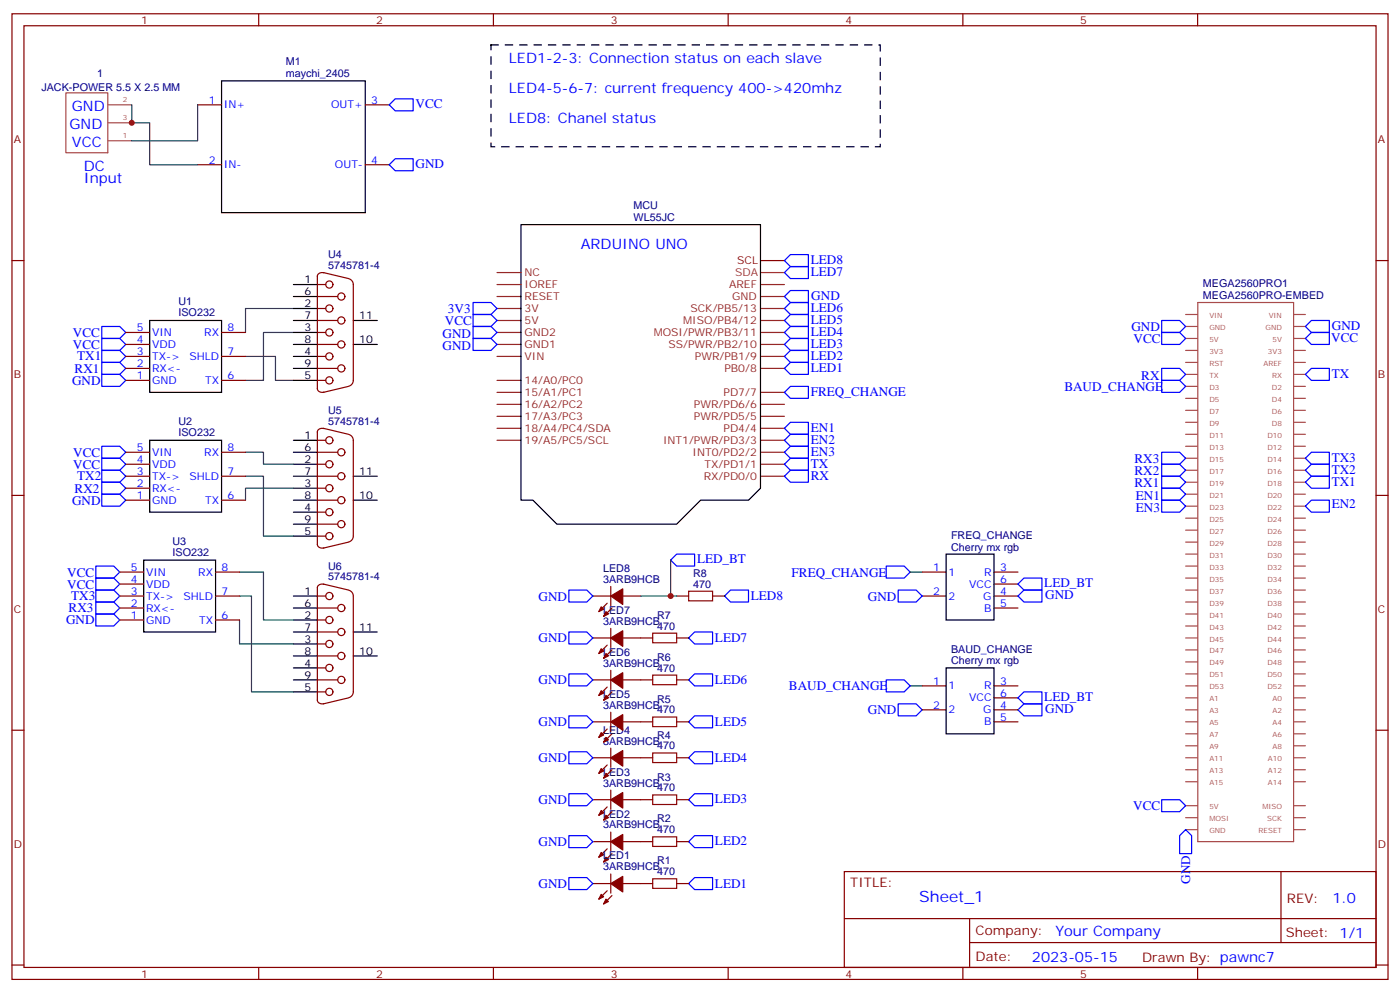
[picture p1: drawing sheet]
<svg xmlns="http://www.w3.org/2000/svg" width="412mm" height="292mm" viewBox="0 0 412 292" stroke-linecap="round" stroke-linejoin="round" font-family="sans-serif">
<g fill="none" stroke="#870000" stroke-width=".35">
<path d="M3.5 4.1h405.4v284.3h-405.4zM7.1 7.6h398.2v277.3h-398.2zM76.2 4.1v3.5M145.3 4.1v3.5M214.5 4.1v3.5M283.6 4.1v3.5M352.8 4.1v3.5M58.2 30.9h7.1M107.6 30.9h7.1M58.2 48.5h7.1M107.6 48.5h7.1M3.5 76.7h3.6"/>
<path d="M405.3 76.7h3.6M37 97.9h7.1M65.3 97.9h7M93.5 90.8h2.5M93.5 83.8h2.5M93.5 97.9h2.5M93.5 87.3h6M93.5 94.4h6M93.5 81.3v33.2M95.2 80.3l7.5 1.7M95.4 80.3a1.31 1.31 0 0 0-1.9 1.1M102.8 82.1a1.77 1.77 0 0 1 1.3 1.7v28.2a1.77 1.77 0 0 1-1.3 1.7"/>
<path d="M37 105h7.1M37 112h7.1M37 101.4h7.1M37 108.5h7.1M65.3 105h7M65.3 112h7M93.5 105h2.5M93.5 112h2.5M93.5 101.4h6M93.5 108.5h6M93.5 114.4a1.41 1.41 0 0 0 1.9 1.1M102.7 113.8l-7.5 1.7"/>
<path d="M37 136.7h7.1M37 133.2h7.1M65.3 133.2h7M93.5 127.2v33.1M93.5 136.7h2.5M93.5 129.6h2.5M93.5 133.2h6M95.2 126.1l7.5 1.8M95.4 126.2a1.31 1.31 0 0 0-1.9 1.1M102.8 127.9a1.77 1.77 0 0 1 1.3 1.7v28.3a1.77 1.77 0 0 1-1.3 1.7M3.5 145.9h3.6M37 143.8h7.1"/>
<path d="M37 140.2h7.1M37 147.3h7.1M65.3 140.2h7M65.3 147.3h7M93.5 143.8h2.5M93.5 150.8h2.5M93.5 140.2h6M93.5 157.9h2.5M93.5 147.3h6M93.5 154.3h6M102.7 159.6l-7.5 1.8M405.3 145.9h3.6"/>
<path d="M35.3 175.5h7M35.3 179h7M35.3 168.5h7M35.3 172h7M63.5 175.5h7.1M63.5 168.5h7.1M93.5 173v33.2M93.5 175.5h2.5M93.5 179h6M93.5 160.2a1.41 1.41 0 0 0 1.9 1.1M95.2 172l7.5 1.7M95.4 172.1a1.31 1.31 0 0 0-1.9 1.1"/>
<path d="M102.8 173.8a1.77 1.77 0 0 1 1.3 1.7v28.2a1.77 1.77 0 0 1-1.3 1.7M174.6 175.5h5.3M178.9 177.6l-2.5 2.5M179.9 172.7v5.6M180.3 179l-2.5 2.5M183.4 175.5h5.3M199.3 175.5h3.5M209.9 175.5h3.5M271.6 175.5h7.1M271.6 168.5h7.1M292.8 175.5h7.1M292.8 179h7.1"/>
<path d="M292.8 168.5h7.1M292.8 172h7.1M35.3 182.6h7M63.5 182.6h7.1M93.5 182.6h2.5M93.5 189.6h2.5M93.5 196.7h2.5M93.5 186.1h6M93.5 193.1h6M174.6 187.9h5.3M178.9 190l-2.5 2.4M179.9 185v5.7"/>
<path d="M179.9 197.4v5.6M180.3 191.4l-2.5 2.5M183.4 187.9h8.9M199.3 187.9h3.5M3.5 215h3.6M93.5 203.7h2.5M93.5 200.2h6M93.5 206.1a1.41 1.41 0 0 0 1.9 1.1M102.7 205.5l-7.5 1.8M174.6 200.2h5.3M174.6 212.5h5.3M178.9 214.7l-2.5 2.4"/>
<path d="M178.9 202.3l-2.5 2.5M179.9 209.7v5.7M180.3 216.1l-2.5 2.4M180.3 203.7l-2.5 2.5M183.4 200.2h8.9M183.4 212.5h8.9M199.3 200.2h3.5M199.3 212.5h3.5M271.6 209h7.1M271.6 202h7.1M292.8 212.5h7.1M292.8 205.5h7.1"/>
<path d="M292.8 209h7.1M292.8 202h7.1M405.3 215h3.6M174.6 235.5h5.3M174.6 223.1h5.3M178.9 237.6l-2.5 2.5M178.9 225.2l-2.5 2.5M179.9 220.3v5.7M179.9 232.7v5.6M180.3 239l-2.5 2.5M180.3 226.7l-2.5 2.4M183.4 235.5h8.9"/>
<path d="M183.4 223.1h8.9M199.3 235.5h3.5M199.3 223.1h3.5M174.6 247.8h5.3M178.9 249.9l-2.5 2.5M179.9 245v5.6M179.9 257.4v5.6M180.3 251.4l-2.5 2.4M183.4 247.8h8.9M199.3 247.8h3.5M248.7 256.6h156.6v28.3h-156.6zM377.3 256.7v20.8"/>
<path d="M174.6 260.2h5.3M178.9 262.3l-2.5 2.5M180.3 263.7l-2.5 2.5M183.4 260.2h8.9M199.3 260.2h3.5M248.7 270.5h156.5M285.6 277.5h119.6M285.6 270.5v14.1M3.5 284.2h3.6M76.2 284.9v3.5M145.3 284.9v3.5M214.5 284.9v3.5"/>
<path d="M283.6 284.9v3.5M352.8 284.9v3.5M405.3 284.2h3.6"/>
<circle cx="97" cy="90.8" r="1.06"/>
<circle cx="97" cy="97.9" r="1.06"/>
<circle cx="97" cy="83.8" r="1.06"/>
<circle cx="100.5" cy="94.4" r="1.06"/>
<circle cx="100.5" cy="87.3" r="1.06"/>
<circle cx="97" cy="112" r="1.06"/>
<circle cx="97" cy="105" r="1.06"/>
<circle cx="100.5" cy="108.5" r="1.06"/>
<circle cx="100.5" cy="101.4" r="1.06"/>
<circle cx="97" cy="129.6" r="1.06"/>
<circle cx="97" cy="136.7" r="1.06"/>
<circle cx="100.5" cy="133.2" r="1.06"/>
<circle cx="97" cy="143.8" r="1.06"/>
<circle cx="97" cy="157.9" r="1.06"/>
<circle cx="97" cy="150.8" r="1.06"/>
<circle cx="100.5" cy="140.2" r="1.06"/>
<circle cx="100.5" cy="147.3" r="1.06"/>
<circle cx="100.5" cy="154.3" r="1.06"/>
<circle cx="97" cy="175.5" r="1.06"/>
<circle cx="100.5" cy="179" r="1.06"/>
<circle cx="97" cy="196.7" r="1.06"/>
<circle cx="97" cy="189.6" r="1.06"/>
<circle cx="97" cy="182.6" r="1.06"/>
<circle cx="100.5" cy="193.1" r="1.06"/>
<circle cx="100.5" cy="186.1" r="1.06"/>
<circle cx="97" cy="203.7" r="1.06"/>
<circle cx="100.5" cy="200.2" r="1.06"/>
</g>
<g fill="none" stroke="#000" stroke-width=".35">
<path d="M65.3 23.8h42.3v38.8h-42.3zM153.5 66.1h70.5v77.7l-3.5 3.5h-14.1l-7.1 7h-35.3l-7-7h-3.5zM44.1 94.4h21.2v21.1h-21.2zM86.4 83.8h7.1M86.4 90.8h7.1M86.4 97.9h7.1M86.4 87.3h7.1M86.4 94.4h7.1M104.1 94.4h7M86.4 105h7.1M86.4 112h7.1M86.4 101.4h7.1"/>
<path d="M86.4 108.5h7.1M104.1 101.4h7M44.1 129.6h21.2v21.2h-21.2zM86.4 129.6h7.1M86.4 136.7h7.1M86.4 133.2h7.1M86.4 143.8h7.1M86.4 150.8h7.1M86.4 157.9h7.1M86.4 140.2h7.1M86.4 147.3h7.1M86.4 154.3h7.1"/>
<path d="M104.1 140.2h7M104.1 147.3h7M42.3 164.9h21.2v21.2h-21.2zM86.4 175.5h7.1M86.4 179h7.1M278.7 163.2h14.1v19.4h-14.1zM86.4 182.6h7.1M86.4 189.6h7.1M86.4 196.7h7.1M86.4 186.1h7.1M86.4 193.1h7.1M104.1 186.1h7"/>
<path d="M104.1 193.1h7M278.7 196.7h14.1v19.4h-14.1zM86.4 203.7h7.1M86.4 200.2h7.1"/>
</g>
<g fill="none" stroke="#00f" stroke-width=".35">
<path d="M116.4 29.1h5.3v3.5h-5.3l-1.7-1.7zM114.7 48.5l1.7-1.8h5.3v3.6h-5.3zM231.1 76.7l1.7-1.7h5.3v3.5h-5.3zM30 96.1h5.3l1.7 1.8-1.7 1.8h-5.3zM30 99.7h5.3l1.7 1.7-1.7 1.8h-5.3zM139.3 92.6h5.3l1.8 1.8-1.8 1.7h-5.3zM139.3 99.7h5.3l1.8 1.7-1.8 1.8h-5.3zM139.3 96.1h5.3l1.8 1.8-1.8 1.8h-5.3zM139.3 89.1h5.3l1.8 1.7-1.8 1.8h-5.3zM231.1 87.3l1.7-1.8h5.3v3.6h-5.3zM231.1 97.9l1.7-1.8h5.3v3.6h-5.3zM231.1 94.4l1.7-1.8h5.3v3.5h-5.3z"/>
<path d="M231.1 90.8l1.7-1.7h5.3v3.5h-5.3zM231.1 80.3l1.7-1.8h5.3v3.5h-5.3zM342.2 94.4h5.3l1.7 1.7-1.7 1.8h-5.3zM342.2 97.9h5.3l1.7 1.8-1.7 1.7h-5.3zM384.5 96.1l1.8-1.7h5.3v3.5h-5.3zM384.5 99.7l1.8-1.8h5.3v3.5h-5.3zM30 110.2h5.3l1.7 1.8-1.7 1.8h-5.3zM30 106.7h5.3l1.7 1.8-1.7 1.7h-5.3zM30 103.2h5.3l1.7 1.8-1.7 1.7h-5.3zM231.1 115.5l1.7-1.7h5.3v3.5h-5.3zM231.1 101.4l1.7-1.7h5.3v3.5h-5.3zM231.1 108.5l1.7-1.8h5.3v3.5h-5.3z"/>
<path d="M232.8 103.2h5.3v3.5h-5.3l-1.7-1.7zM342.2 108.5h5.3l1.7 1.7-1.7 1.8h-5.3zM342.2 112h5.3l1.7 1.8-1.7 1.7h-5.3zM384.5 110.2l1.8-1.7h5.3v3.5h-5.3zM30 131.4h5.3l1.7 1.8-1.7 1.7h-5.3zM30 138.5h5.3l1.7 1.7-1.7 1.8h-5.3zM30 134.9h5.3l1.7 1.8-1.7 1.8h-5.3zM231.1 136.7l1.7-1.8h5.3v3.6h-5.3zM231.1 133.2l1.7-1.8h5.3v3.5h-5.3zM231.1 129.6l1.7-1.7h5.3v3.5h-5.3zM231.1 126.1l1.7-1.7h5.3v3.5h-5.3zM342.2 133.2h5.3l1.7 1.7-1.7 1.8h-5.3z"/>
<path d="M342.2 136.7h5.3l1.7 1.8-1.7 1.7h-5.3zM384.5 138.5l1.8-1.8h5.3v3.5h-5.3zM384.5 134.9l1.8-1.7h5.3v3.5h-5.3zM30 145.5h5.3l1.7 1.8-1.7 1.7h-5.3zM30 142h5.3l1.7 1.8-1.7 1.7h-5.3zM231.1 140.2l1.7-1.7h5.3v3.5h-5.3zM342.2 140.2h5.3l1.7 1.8-1.7 1.8h-5.3zM342.2 143.8h5.3l1.7 1.7-1.7 1.8h-5.3zM342.2 147.3h5.3l1.7 1.7-1.7 1.8h-5.3zM384.5 142l1.8-1.8h5.3v3.6h-5.3zM386.3 147.3h5.3v3.5h-5.3l-1.8-1.8zM28.2 166.7h5.3l1.8 1.8-1.8 1.7h-5.3z"/>
<path d="M28.2 177.3h5.3l1.8 1.7-1.8 1.8h-5.3zM28.2 173.7h5.3l1.8 1.8-1.8 1.8h-5.3zM28.2 170.2h5.3l1.8 1.8-1.8 1.7h-5.3zM167.6 173.7h5.3l1.7 1.8-1.7 1.8h-5.3zM197.6 164.9l1.7-1.7h5.3v3.5h-5.3zM213.4 175.5l1.8-1.8h5.3v3.6h-5.3zM261.1 166.7h5.2l1.8 1.8-1.8 1.7h-5.2zM264.6 173.7h5.3l1.7 1.8-1.7 1.8h-5.3zM299.9 175.5l1.7-1.8h5.3v3.6h-5.3zM299.9 172l1.7-1.8h5.3v3.5h-5.3zM28.2 180.8h5.3l1.8 1.8-1.8 1.7h-5.3zM167.6 186.1h5.3l1.7 1.8-1.7 1.7h-5.3z"/>
<path d="M167.6 198.4h5.3l1.7 1.8-1.7 1.8h-5.3zM202.8 187.9l1.8-1.8h5.3v3.5h-5.3zM167.6 210.8h5.3l1.7 1.7-1.7 1.8h-5.3zM202.8 200.2l1.8-1.8h5.3v3.6h-5.3zM202.8 212.5l1.8-1.7h5.3v3.5h-5.3zM261.1 200.2h5.2l1.8 1.8-1.8 1.7h-5.2zM264.6 207.3h5.3l1.7 1.7-1.7 1.8h-5.3zM299.9 209l1.7-1.7h5.3v3.5h-5.3zM299.9 205.5l1.7-1.8h5.3v3.6h-5.3zM167.6 221.4h5.3l1.7 1.7-1.7 1.8h-5.3zM167.6 233.7h5.3l1.7 1.8-1.7 1.7h-5.3zM202.8 235.5l1.8-1.8h5.3v3.5h-5.3z"/>
<path d="M202.8 223.1l1.8-1.7h5.3v3.5h-5.3zM342.2 235.5h5.3l1.7 1.7-1.7 1.8h-5.3zM167.6 246.1h5.3l1.7 1.7-1.7 1.8h-5.3zM167.6 258.4h5.3l1.7 1.8-1.7 1.7h-5.3zM202.8 247.8l1.8-1.7h5.3v3.5h-5.3zM349.2 244.3l1.8 1.8v5.3h-3.5v-5.3zM202.8 260.2l1.8-1.8h5.3v3.5h-5.3z"/>
</g>
<g fill="none" stroke="#8c2424" stroke-width=".35">
<path d="M146.4 97.9h7.1M146.4 94.4h7.1M146.4 90.8h7.1M146.4 87.3h7.1M146.4 83.8h7.1M146.4 80.3h7.1M224 97.9h7.1M224 94.4h7.1M224 90.8h7.1M224 87.3h7.1M224 83.8h7.1M146.4 119.1h7.1"/>
<path d="M146.4 115.5h7.1M146.4 105h7.1M146.4 101.4h7.1M146.4 112h7.1M224 119.1h7.1M224 115.5h7.1M224 108.5h7.1M224 105h7.1M224 101.4h7.1M146.4 129.6h7.1M146.4 126.1h7.1M146.4 122.6h7.1"/>
<path d="M224 136.7h7.1M224 133.2h7.1M224 129.6h7.1M224 126.1h7.1M224 122.6h7.1M224 140.2h7.1"/>
</g>
<path d="M224 80.3h7.1" fill="none" stroke="#933" stroke-width=".35"/>
<path d="M224 76.7h7.1" fill="none" stroke="#900" stroke-width=".35"/>
<g fill="none" stroke="#a64a4a" stroke-width=".35">
<path d="M19.4 27.3h12.3v17.7h-12.3zM31.9 36.2h6.9M31.9 30.9h6.9M31.9 41.5h6.9M349.2 92.6h3.5M349.2 96.1h3.5M349.2 99.7h3.5M352.8 89.1h28.3v158.7h-28.3zM381.1 92.6h3.4M381.1 96.1h3.4M381.1 99.7h3.4M349.2 103.2h3.5"/>
<path d="M349.2 106.7h3.5M349.2 110.2h3.5M349.2 113.8h3.5M349.2 117.3h3.5M381.1 103.2h3.4M381.1 106.7h3.4M381.1 110.2h3.4M381.1 113.8h3.4M381.1 117.3h3.4M349.2 120.8h3.5M349.2 124.4h3.5M349.2 127.9h3.5"/>
<path d="M349.2 131.4h3.5M349.2 134.9h3.5M349.2 138.5h3.5M381.1 120.8h3.4M381.1 124.4h3.4M381.1 127.9h3.4M381.1 131.4h3.4M381.1 134.9h3.4M381.1 138.5h3.4M349.2 142h3.5M349.2 145.5h3.5M349.2 149h3.5"/>
<path d="M349.2 152.6h3.5M349.2 156.1h3.5M349.2 159.6h3.5M381.1 142h3.4M381.1 145.5h3.4M381.1 149h3.4M381.1 152.6h3.4M381.1 156.1h3.4M381.1 159.6h3.4M349.2 163.2h3.5M349.2 166.7h3.5M349.2 170.2h3.5"/>
<path d="M349.2 173.7h3.5M349.2 177.3h3.5M381.1 163.2h3.4M381.1 166.7h3.4M381.1 170.2h3.4M381.1 173.7h3.4M381.1 177.3h3.4M349.2 180.8h3.5M349.2 184.3h3.5M349.2 187.9h3.5M349.2 191.4h3.5M349.2 194.9h3.5"/>
<path d="M349.2 198.4h3.5M381.1 180.8h3.4M381.1 184.3h3.4M381.1 187.9h3.4M381.1 191.4h3.4M381.1 194.9h3.4M381.1 198.4h3.4M349.2 202h3.5M349.2 205.5h3.5M349.2 209h3.5M349.2 212.5h3.5M349.2 216.1h3.5"/>
<path d="M349.2 219.6h3.5M381.1 202h3.4M381.1 205.5h3.4M381.1 209h3.4M381.1 212.5h3.4M381.1 216.1h3.4M381.1 219.6h3.4M349.2 223.1h3.5M349.2 226.7h3.5M349.2 230.2h3.5M349.2 237.2h3.5M381.1 223.1h3.4"/>
<path d="M381.1 226.7h3.4M381.1 230.2h3.4M381.1 237.2h3.4M349.2 240.8h3.5M349.2 244.3h3.5M381.1 240.8h3.4M381.1 244.3h3.4"/>
</g>
<path d="M144.6 13.2h114.7v30h-114.7z" fill="none" stroke="#000" stroke-width=".35" stroke-dasharray="2.1 2.1"/>
<g fill="none" stroke="#008700" stroke-width=".35">
<path d="M38.8 30.9v5.3h5.3v12.3h14.1M58.2 30.9v10.6h-19.4M86.4 90.8h-14.1v7.1M86.4 97.9h-8.8v14.1h-5.3M72.3 105h8.8v7h5.3M72.3 133.2h5.3v3.5h8.8M72.3 140.2h5.3v17.7h8.8M86.4 143.8h-14.1v3.5M70.6 168.5h7v14.1h8.8M70.6 175.5h3.5v28.2h12.3M188.7 175.5h10.6M197.6 164.9v10.6"/>
<path d="M268.1 168.5h3.5M70.6 182.6v7h15.8M268.1 202h3.5"/>
</g>
<path d="M202.8 174.1h7.1v2.8h-7.1zM192.3 198.8h7v2.8h-7zM192.3 186.4h7v2.9h-7zM192.3 211.1h7v2.9h-7zM192.3 234.1h7v2.8h-7zM192.3 221.7h7v2.8h-7zM192.3 246.4h7v2.8h-7zM192.3 258.8h7v2.8h-7z" fill="none" stroke="#a10000" stroke-width=".35"/>
<g fill="#870000" stroke="#870000" stroke-width=".35">
<path d="M177.1 251l.7 .7-1.4 .7z"/>
<path d="M178.5 252.4l.7 .7-1.4 .7z"/>
<path d="M179.9 247.8l3.5-2.1v4.6z"/>
<path d="M177.1 263.3l.7 .8-1.4 .7z"/>
<path d="M178.5 264.8l.7 .7-1.4 .7z"/>
<path d="M179.9 260.2l3.5-2.1v4.5z"/>
<path d="M177.1 238.7l.7 .7-1.4 .7z"/>
<path d="M178.5 240.1l.7 .7-1.4 .7z"/>
<path d="M179.9 235.5l3.5-2.1v4.5z"/>
<path d="M177.1 226.3l.7 .7-1.4 .7z"/>
<path d="M178.5 227.7l.7 .7-1.4 .7z"/>
<path d="M179.9 223.1l3.5-2.1v4.6z"/>
<path d="M177.1 215.7l.7 .7-1.4 .7z"/>
<path d="M178.5 217.1l.7 .7-1.4 .7z"/>
<path d="M179.9 212.5l3.5-2.1v4.6z"/>
<path d="M177.1 203.4l.7 .7-1.4 .7z"/>
<path d="M178.5 204.8l.7 .7-1.4 .7z"/>
<path d="M179.9 200.2l3.5-2.1v4.6z"/>
<path d="M177.1 191l.7 .7-1.4 .7z"/>
<path d="M178.5 192.4l.7 .7-1.4 .8z"/>
<path d="M179.9 187.9l3.5-2.2v4.6z"/>
<path d="M177.1 178.7l.7 .7-1.4 .7z"/>
<path d="M178.5 180.1l.7 .7-1.4 .7z"/>
<path d="M179.9 175.5l3.5-2.1v4.6z"/>
</g>
<g fill="#c00">
<circle cx="38.8" cy="36.2" r=".88"/>
<circle cx="197.6" cy="175.5" r=".88"/>
</g>
<text font-size="4.6" fill="#00f" x="270.8" y="265.7">Sheet_1</text>
<g font-size="4.2" fill="#00f">
<text x="149.9" y="18.5">LED1-2-3: Connection status on each slave</text>
<text x="149.9" y="27.3">LED4-5-6-7: current frequency 400-&gt;420mhz</text>
<text x="21.2" y="32.6">GND</text>
<text x="20.5" y="37.9">GND</text>
<text x="149.9" y="36.2">LED8: Chanel status</text>
<text x="21.2" y="43.2">VCC</text>
<text x="24.7" y="50.3">DC</text>
<text x="24.7" y="53.8">Input</text>
<text x="171.1" y="73.2">ARDUINO UNO</text>
<text x="392.5" y="265.9">1.0</text>
<text x="310.9" y="275.5">Your Company</text>
<text x="304" y="283.3">2023-05-15</text>
</g>
<g font-size="3.9" fill="#00f">
<text x="122.4" y="31.8">VCC</text>
<text x="122.4" y="49.5">GND</text>
<text x="238.8" y="77.8">LED8</text>
<text x="238.8" y="81.4">LED7</text>
<text x="239" y="88.3">GND</text>
<text x="131.1" y="95.7">VCC</text>
<text x="132" y="92.1">3V3</text>
<text x="238.8" y="95.5">LED5</text>
<text x="238.8" y="91.9">LED6</text>
<text x="21.5" y="99.2">VCC</text>
<text x="130.4" y="99.4">GND</text>
<text x="238.8" y="99">LED4</text>
<text x="333.3" y="97.4">GND</text>
<text x="333.9" y="101">VCC</text>
<text x="392.2" y="100.8">VCC</text>
<text x="392.3" y="97.3">GND</text>
<text x="21.5" y="102.7">VCC</text>
<text x="22.7" y="106">TX1</text>
<text x="130.4" y="103">GND</text>
<text x="238.8" y="102.5">LED3</text>
<text x="238.8" y="106.1">LED2</text>
<text x="21.2" y="113.3">GND</text>
<text x="22" y="109.8">RX1</text>
<text x="238.8" y="109.7">LED1</text>
<text x="336.2" y="111.8">RX</text>
<text x="392.3" y="111.2">TX</text>
<text x="238.8" y="116.7">FREQ_CHANGE</text>
<text x="313.5" y="115.1">BAUD_CHANGE</text>
<text x="238.8" y="130.8">EN2</text>
<text x="238.8" y="127.3">EN1</text>
<text x="21.6" y="134.7">VCC</text>
<text x="238.8" y="137.7">TX</text>
<text x="238.8" y="134.4">EN3</text>
<text x="334.2" y="136.2">RX3</text>
<text x="392.3" y="136">TX3</text>
<text x="21.6" y="138.2">VCC</text>
<text x="22.7" y="141.4">TX2</text>
<text x="238.8" y="141.2">RX</text>
<text x="334.2" y="139.8">RX2</text>
<text x="334.2" y="143.3">RX1</text>
<text x="392.3" y="143.2">TX1</text>
<text x="392.3" y="139.6">TX2</text>
<text x="21.2" y="148.6">GND</text>
<text x="22" y="145.1">RX2</text>
<text x="334.6" y="147.2">EN1</text>
<text x="392.3" y="149.6">EN2</text>
<text x="334.6" y="150.8">EN3</text>
<text x="205.3" y="165.9">LED_BT</text>
<text x="19.8" y="170">VCC</text>
<text x="19.8" y="173.5">VCC</text>
<text x="233.2" y="169.8">FREQ_CHANGE</text>
<text x="307.6" y="173">LED_BT</text>
<text x="21" y="176.7">TX3</text>
<text x="158.6" y="176.8">GND</text>
<text x="221.2" y="176.6">LED8</text>
<text x="255.7" y="176.8">GND</text>
<text x="307.9" y="176.5">GND</text>
<text x="19.5" y="183.9">GND</text>
<text x="20.2" y="180.3">RX3</text>
<text x="158.6" y="189.2">GND</text>
<text x="210.6" y="189">LED7</text>
<text x="158.6" y="201.5">GND</text>
<text x="210.6" y="201.3">LED6</text>
<text x="232.4" y="203.3">BAUD_CHANGE</text>
<text x="307.6" y="206.5">LED_BT</text>
<text x="307.9" y="210">GND</text>
<text x="158.6" y="213.9">GND</text>
<text x="210.6" y="213.7">LED5</text>
<text x="255.7" y="210.3">GND</text>
<text x="158.6" y="224.4">GND</text>
<text x="210.6" y="224.2">LED4</text>
<text x="158.6" y="236.8">GND</text>
<text x="210.6" y="236.6">LED3</text>
<text x="333.8" y="238.6">VCC</text>
<text x="158.6" y="249.1">GND</text>
<text x="210.6" y="248.9">LED2</text>
<text x="158.6" y="261.5">GND</text>
<text x="210.6" y="261.4">LED1</text>
<text x="350.6" y="260.3" transform="rotate(-90 350.6 260.3)">GND</text>
</g>
<g font-size="3.9" fill="#800">
<text x="250.5" y="261.2">TITLE:</text>
<text x="379.1" y="265.9">REV:</text>
<text x="287.4" y="275.4">Company:</text>
<text x="378.7" y="276">Sheet: 1/1</text>
<text x="287.4" y="283.1">Date:</text>
<text x="336.4" y="283.2">Drawn By: pawnc7</text>
</g>
<g font-size="3.2" fill="#800">
<text x="41.6" y="7.1">1</text>
<text x="110.8" y="7.1">2</text>
<text x="179.9" y="7.1">3</text>
<text x="249.1" y="7.1">4</text>
<text x="318.2" y="7.1">5</text>
<text x="4.1" y="42.2">A</text>
<text x="405.9" y="42.2">A</text>
<text x="4.1" y="111.3">B</text>
<text x="405.9" y="111.3">B</text>
<text x="4.1" y="180.4">C</text>
<text x="405.9" y="180.4">C</text>
<text x="4.1" y="249.6">D</text>
<text x="405.9" y="249.6">D</text>
<text x="41.6" y="287.9">1</text>
<text x="110.8" y="287.9">2</text>
<text x="179.9" y="287.9">3</text>
<text x="249.1" y="287.9">4</text>
<text x="318.2" y="287.9">5</text>
</g>
<g font-size="3.2" fill="#000080">
<text x="28.6" y="22.8">1</text>
<text x="84.2" y="22.8">maychi_2405</text>
<text x="84.2" y="19.2">M1</text>
<text x="12.2" y="26.8">JACK-POWER 5.5 X 2.5 MM</text>
<text x="186.6" y="65.1">WL55JC</text>
<text x="186.6" y="61.6">MCU</text>
<text x="96.7" y="76">U4</text>
<text x="96.7" y="79.2">5745781-4</text>
<text x="52.6" y="89.9">U1</text>
<text x="354.4" y="88">MEGA2560PRO-EMBED</text>
<text x="354.4" y="84.5">MEGA2560PRO1</text>
<text x="52.6" y="93.1">ISO232</text>
<text x="52.6" y="125.2">U2</text>
<text x="96.7" y="125.1">5745781-4</text>
<text x="96.7" y="121.9">U5</text>
<text x="52.6" y="128.4">ISO232</text>
<text x="50.8" y="160.5">U3</text>
<text x="280.1" y="158.7">FREQ_CHANGE</text>
<text x="50.8" y="163.7">ISO232</text>
<text x="96.7" y="167.7">U6</text>
<text x="280.1" y="162.1">Cherry mx rgb</text>
<text x="96.7" y="170.9">5745781-4</text>
<text x="177.6" y="171.6">3ARB9HCB</text>
<text x="177.6" y="168.4">LED8</text>
<text x="204.2" y="173">470</text>
<text x="204.2" y="169.9">R8</text>
<text x="177.6" y="184">3ARB9HCB</text>
<text x="177.6" y="180.7">LED7</text>
<text x="193.6" y="185.4">470</text>
<text x="193.6" y="182.2">R7</text>
<text x="177.6" y="196.3">3ARB9HCB</text>
<text x="177.6" y="193.1">LED6</text>
<text x="193.6" y="197.7">470</text>
<text x="193.6" y="194.6">R6</text>
<text x="280.1" y="195.6">Cherry mx rgb</text>
<text x="280.1" y="192.2">BAUD_CHANGE</text>
<text x="177.6" y="208.7">3ARB9HCB</text>
<text x="177.6" y="205.4">LED5</text>
<text x="193.6" y="206.9">R5</text>
<text x="193.6" y="210.1">470</text>
<text x="177.6" y="219.3">3ARB9HCB</text>
<text x="177.6" y="216">LED4</text>
<text x="193.6" y="220.7">470</text>
<text x="193.6" y="217.5">R4</text>
<text x="177.6" y="231.6">3ARB9HCB</text>
<text x="177.6" y="228.4">LED3</text>
<text x="193.6" y="233">470</text>
<text x="193.6" y="229.8">R3</text>
<text x="177.6" y="243.9">3ARB9HCB</text>
<text x="177.6" y="240.7">LED2</text>
<text x="193.6" y="245.4">470</text>
<text x="193.6" y="242.2">R2</text>
<text x="177.6" y="256.3">3ARB9HCB</text>
<text x="177.6" y="253.1">LED1</text>
<text x="193.6" y="257.7">470</text>
<text x="193.6" y="254.5">R1</text>
</g>
<g font-size="3.2" fill="#00f">
<text x="61.5" y="30.5">1</text>
<text x="66" y="31.9">IN+</text>
<text x="97.5" y="31.9">OUT+</text>
<text x="109.4" y="30.5">3</text>
<text x="61.5" y="48.2">2</text>
<text x="66" y="49.6">IN-</text>
<text x="98.7" y="49.6">OUT-</text>
<text x="109.4" y="48.2">4</text>
<text x="40.3" y="97.5">5</text>
<text x="40.3" y="101.1">4</text>
<text x="44.8" y="99">VIN</text>
<text x="60.2" y="99">RX</text>
<text x="67" y="97.5">8</text>
<text x="40.3" y="104.6">3</text>
<text x="44.8" y="102.5">VDD</text>
<text x="44.8" y="106">TX-&gt;</text>
<text x="55.8" y="106">SHLD</text>
<text x="67" y="104.6">7</text>
<text x="40.3" y="108.1">2</text>
<text x="40.3" y="111.7">1</text>
<text x="44.8" y="109.5">RX&lt;-</text>
<text x="44.8" y="113.1">GND</text>
<text x="60.4" y="113.1">TX</text>
<text x="67" y="111.7">6</text>
<text x="40.3" y="132.8">5</text>
<text x="40.3" y="136.3">4</text>
<text x="44.8" y="134.2">VIN</text>
<text x="44.8" y="137.8">VDD</text>
<text x="60.2" y="134.2">RX</text>
<text x="67" y="132.8">8</text>
<text x="40.3" y="139.9">3</text>
<text x="40.3" y="143.4">2</text>
<text x="44.8" y="141.3">TX-&gt;</text>
<text x="55.8" y="141.3">SHLD</text>
<text x="67" y="139.9">7</text>
<text x="40.3" y="146.9">1</text>
<text x="44.8" y="144.8">RX&lt;-</text>
<text x="44.8" y="148.3">GND</text>
<text x="60.4" y="148.3">TX</text>
<text x="67" y="146.9">6</text>
<text x="38.6" y="168.1">5</text>
<text x="38.6" y="171.6">4</text>
<text x="43" y="169.5">VIN</text>
<text x="43" y="173">VDD</text>
<text x="58.4" y="169.5">RX</text>
<text x="65.3" y="168.1">8</text>
<text x="274.9" y="168.1">1</text>
<text x="279.4" y="169.5">1</text>
<text x="285.5" y="173">VCC</text>
<text x="289.9" y="169.5">R</text>
<text x="294.6" y="171.6">6</text>
<text x="294.6" y="168.1">3</text>
<text x="38.6" y="175.2">3</text>
<text x="38.6" y="178.7">2</text>
<text x="43" y="176.6">TX-&gt;</text>
<text x="54" y="176.6">SHLD</text>
<text x="65.3" y="175.2">7</text>
<text x="274.9" y="175.2">2</text>
<text x="279.4" y="176.6">2</text>
<text x="289.6" y="176.6">G</text>
<text x="294.6" y="178.7">5</text>
<text x="294.6" y="175.2">4</text>
<text x="38.6" y="182.2">1</text>
<text x="43" y="180.1">RX&lt;-</text>
<text x="43" y="183.6">GND</text>
<text x="58.7" y="183.6">TX</text>
<text x="65.3" y="182.2">6</text>
<text x="289.9" y="180.1">B</text>
<text x="274.9" y="201.6">1</text>
<text x="279.4" y="203">1</text>
<text x="289.9" y="203">R</text>
<text x="294.6" y="201.6">3</text>
<text x="274.9" y="208.7">2</text>
<text x="285.5" y="206.6">VCC</text>
<text x="294.6" y="205.1">6</text>
<text x="294.6" y="208.7">4</text>
<text x="279.4" y="210.1">2</text>
<text x="289.6" y="210.1">G</text>
<text x="289.9" y="213.6">B</text>
<text x="294.6" y="212.2">5</text>
</g>
<text font-size="3.2" fill="#900" x="217.2" y="77.8">SCL</text>
<g font-size="3.2">
<text x="89.7" y="83.4">1</text>
<text x="89.7" y="87">6</text>
<text x="89.7" y="90.5">2</text>
<text x="89.7" y="94">7</text>
<text x="105.8" y="94">11</text>
<text x="89.7" y="97.5">3</text>
<text x="89.7" y="101.1">8</text>
<text x="105.8" y="101.1">10</text>
<text x="89.7" y="104.6">4</text>
<text x="89.7" y="111.7">5</text>
<text x="89.7" y="108.1">9</text>
<text x="89.7" y="129.3">1</text>
<text x="89.7" y="136.3">2</text>
<text x="89.7" y="132.8">6</text>
<text x="89.7" y="143.4">3</text>
<text x="89.7" y="139.9">7</text>
<text x="105.8" y="139.9">11</text>
<text x="89.7" y="146.9">8</text>
<text x="105.8" y="146.9">10</text>
<text x="89.7" y="150.5">4</text>
<text x="89.7" y="154">9</text>
<text x="89.7" y="157.5">5</text>
<text x="89.7" y="175.2">1</text>
<text x="89.7" y="178.7">6</text>
<text x="89.7" y="182.2">2</text>
<text x="89.7" y="185.7">7</text>
<text x="105.8" y="185.7">11</text>
<text x="89.7" y="189.3">3</text>
<text x="89.7" y="196.3">4</text>
<text x="89.7" y="192.8">8</text>
<text x="105.8" y="192.8">10</text>
<text x="89.7" y="203.4">5</text>
<text x="89.7" y="199.8">9</text>
</g>
<g font-size="3.2" fill="#8d2323">
<text x="154.5" y="81.3">NC</text>
<text x="154.5" y="88.4">RESET</text>
<text x="154.5" y="84.8">IOREF</text>
<text x="214.7" y="84.8">AREF</text>
<text x="215.7" y="88.4">GND</text>
<text x="154.5" y="95.4">5V</text>
<text x="154.5" y="91.9">3V</text>
<text x="201.3" y="95.4">MISO/PB4/12</text>
<text x="203.4" y="91.9">SCK/PB5/13</text>
<text x="154.5" y="99">GND2</text>
<text x="192.6" y="99">MOSI/PWR/PB3/11</text>
<text x="154.5" y="106">VIN</text>
<text x="154.5" y="102.5">GND1</text>
<text x="196.9" y="102.5">SS/PWR/PB2/10</text>
<text x="204.7" y="106">PWR/PB1/9</text>
<text x="154.5" y="113.1">14/A0/PC0</text>
<text x="213.4" y="109.5">PB0/8</text>
<text x="154.5" y="116.6">15/A1/PC1</text>
<text x="213.1" y="116.6">PD7/7</text>
<text x="154.5" y="123.6">17/A3/PC3</text>
<text x="154.5" y="120.1">16/A2/PC2</text>
<text x="204.4" y="123.6">PWR/PD5/5</text>
<text x="204.4" y="120.1">PWR/PD6/6</text>
<text x="154.5" y="130.7">19/A5/PC5/SCL</text>
<text x="154.5" y="127.2">18/A4/PC4/SDA</text>
<text x="195.3" y="130.7">INT1/PWR/PD3/3</text>
<text x="213.1" y="127.2">PD4/4</text>
<text x="204" y="134.2">INT0/PD2/2</text>
<text x="207.5" y="137.8">TX/PD1/1</text>
<text x="207.3" y="141.3">RX/PD0/0</text>
</g>
<text font-size="3.2" fill="#933" x="216.5" y="81.3">SDA</text>
<g font-size="2.1" fill="#a54b4b">
<text x="36.1" y="35.5">3</text>
<text x="36.1" y="30.2">2</text>
<text x="36.1" y="40.8">1</text>
<text x="356.2" y="93.6">VIN</text>
<text x="373.7" y="93.6">VIN</text>
<text x="356.2" y="97.2">GND</text>
<text x="356.2" y="100.7">5V</text>
<text x="372.8" y="97.2">GND</text>
<text x="374.8" y="100.7">5V</text>
<text x="356.2" y="104.2">3V3</text>
<text x="356.2" y="107.8">RST</text>
<text x="372.2" y="107.8">AREF</text>
<text x="373.5" y="104.2">3V3</text>
<text x="356.2" y="111.3">TX</text>
<text x="374.7" y="111.3">RX</text>
<text x="356.2" y="114.8">D3</text>
<text x="356.2" y="118.3">D5</text>
<text x="374.7" y="114.8">D2</text>
<text x="374.7" y="118.3">D4</text>
<text x="356.2" y="121.9">D7</text>
<text x="356.2" y="125.4">D9</text>
<text x="374.7" y="121.9">D6</text>
<text x="374.7" y="125.4">D8</text>
<text x="356.2" y="128.9">D11</text>
<text x="373.3" y="128.9">D10</text>
<text x="356.2" y="132.5">D13</text>
<text x="356.2" y="136">D15</text>
<text x="373.3" y="132.5">D12</text>
<text x="373.3" y="136">D14</text>
<text x="356.2" y="139.5">D17</text>
<text x="356.2" y="143">D19</text>
<text x="373.3" y="139.5">D16</text>
<text x="373.3" y="143">D18</text>
<text x="356.2" y="146.6">D21</text>
<text x="373.3" y="146.6">D20</text>
<text x="356.2" y="150.1">D23</text>
<text x="356.2" y="153.6">D25</text>
<text x="373.3" y="150.1">D22</text>
<text x="373.3" y="153.6">D24</text>
<text x="356.2" y="157.1">D27</text>
<text x="356.2" y="160.7">D29</text>
<text x="373.3" y="157.1">D26</text>
<text x="373.3" y="160.7">D28</text>
<text x="356.2" y="164.2">D31</text>
<text x="356.2" y="167.7">D33</text>
<text x="373.3" y="164.2">D30</text>
<text x="373.3" y="167.7">D32</text>
<text x="356.2" y="171.3">D35</text>
<text x="373.3" y="171.3">D34</text>
<text x="356.2" y="174.8">D37</text>
<text x="356.2" y="178.3">D39</text>
<text x="373.3" y="174.8">D36</text>
<text x="373.3" y="178.3">D38</text>
<text x="356.2" y="181.8">D41</text>
<text x="356.2" y="185.4">D43</text>
<text x="373.3" y="181.8">D40</text>
<text x="373.3" y="185.4">D42</text>
<text x="356.2" y="188.9">D45</text>
<text x="373.3" y="188.9">D44</text>
<text x="356.2" y="192.4">D47</text>
<text x="356.2" y="196">D49</text>
<text x="373.3" y="192.4">D46</text>
<text x="373.3" y="196">D48</text>
<text x="356.2" y="199.5">D51</text>
<text x="356.2" y="203">D53</text>
<text x="373.3" y="199.5">D50</text>
<text x="373.3" y="203">D52</text>
<text x="356.2" y="206.5">A1</text>
<text x="374.8" y="206.5">A0</text>
<text x="356.2" y="210.1">A3</text>
<text x="356.2" y="213.6">A5</text>
<text x="374.8" y="210.1">A2</text>
<text x="374.8" y="213.6">A4</text>
<text x="356.2" y="217.1">A7</text>
<text x="356.2" y="220.6">A9</text>
<text x="374.8" y="217.1">A6</text>
<text x="374.8" y="220.6">A8</text>
<text x="356.2" y="224.2">A11</text>
<text x="356.2" y="227.7">A13</text>
<text x="373.5" y="224.2">A10</text>
<text x="373.5" y="227.7">A12</text>
<text x="356.2" y="231.2">A15</text>
<text x="373.5" y="231.2">A14</text>
<text x="356.2" y="238.3">5V</text>
<text x="371.9" y="238.3">MISO</text>
<text x="356.2" y="241.8">MOSI</text>
<text x="356.2" y="245.3">GND</text>
<text x="370.7" y="245.3">RESET</text>
<text x="373.2" y="241.8">SCK</text>
</g>
</svg>
